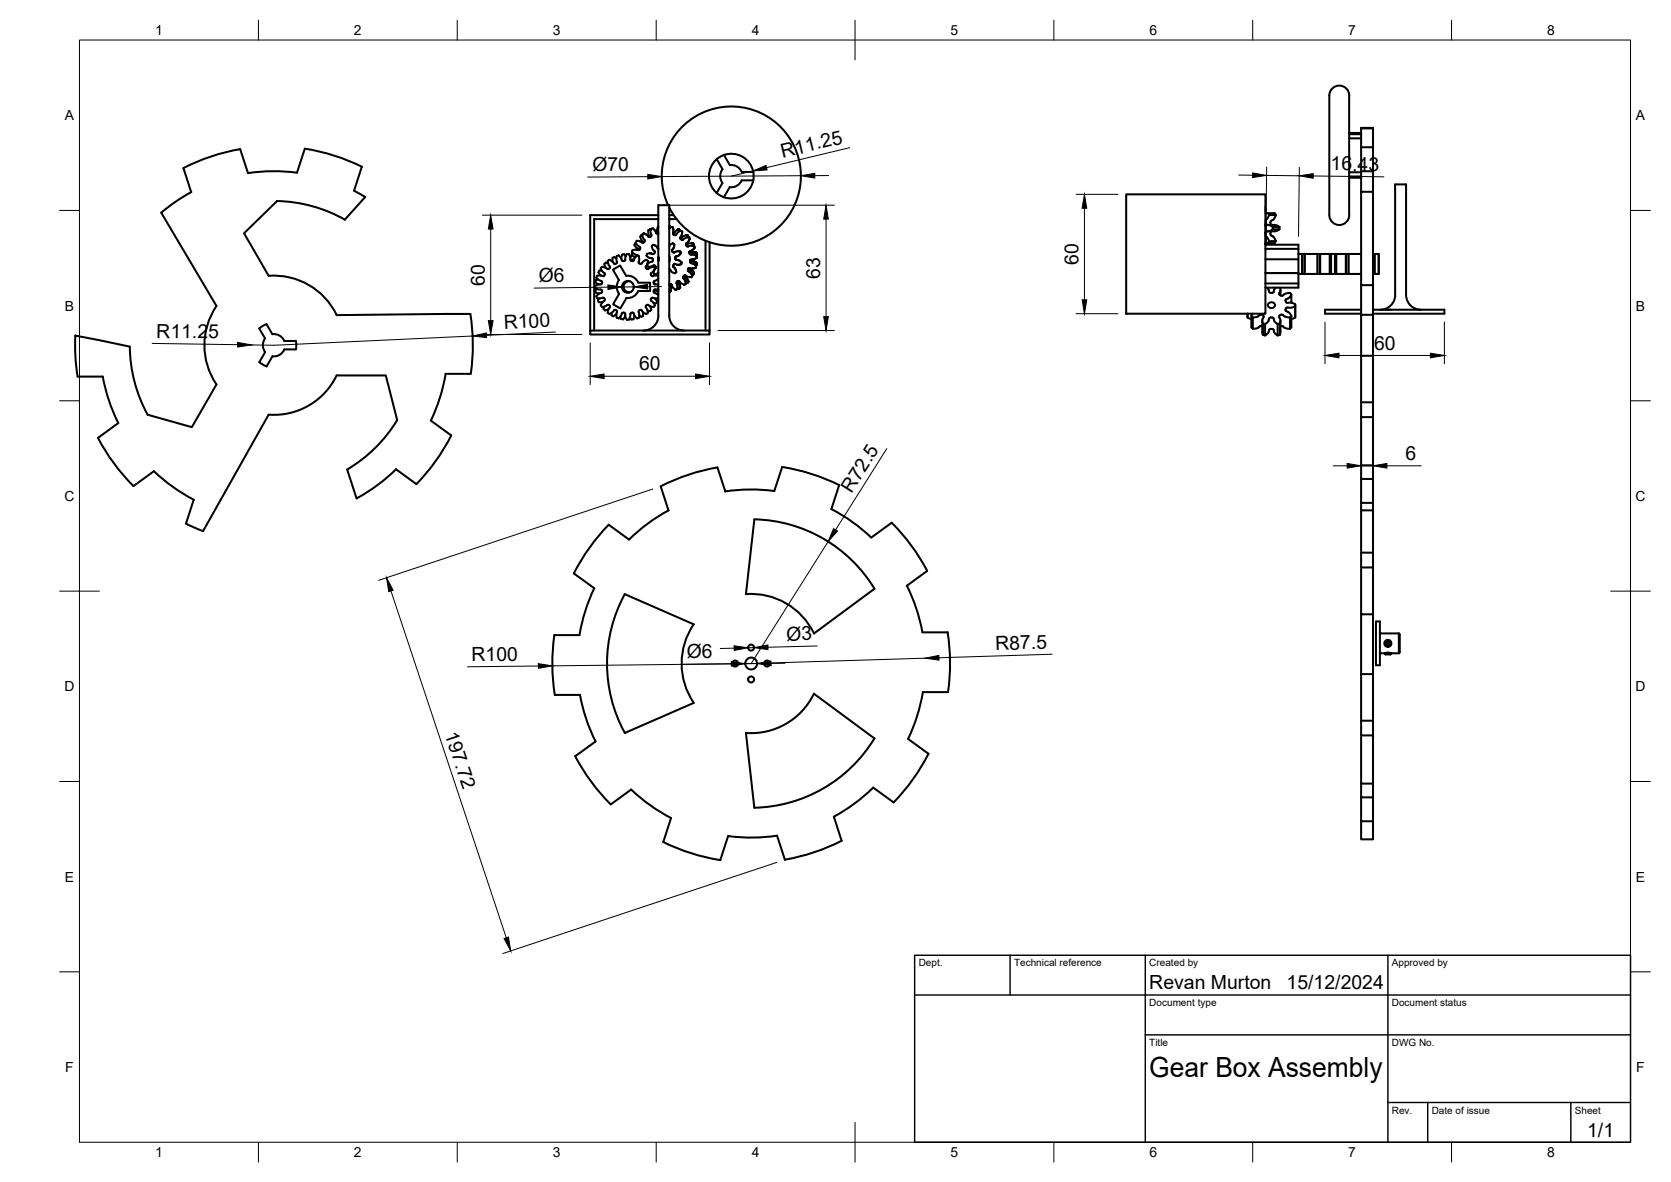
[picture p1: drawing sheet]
<svg xmlns="http://www.w3.org/2000/svg" width="420mm" height="297mm" viewBox="0 0 420 297" stroke-linecap="round" stroke-linejoin="round" font-family="sans-serif">
<!-- layer: Visible -->
<g fill="none" stroke="#000" stroke-width=".51">
<path d="M76.6 37.4l-1.9 6M76.7 37.4a50 50 0 0 1 14.3 4.5M180.2 40l1.5 2.5M180.2 40a5.6 5.6 0 0 0 0 8.5M182 39l1.5 2.5a2.8 2.8 0 0 1 3 1.7h2.9M182 38.9l-1.8 1.1M182 38.9a5.6 5.6 0 0 1 7.4 4.3M335.2 22.1a2.57 2.57 0 0 1 2.9-.1 2.57 2.57 0 0 1 1.1 2.7v28.3a2.66 2.66 0 0 1-.9 3 2.66 2.66 0 0 1-3.1 0 4.8 4.8 0 0 1-1-4v-26.9a3.7 3.7 0 0 1 1-3zM339.2 34.8h3M339.2 33.7h3M339.2 33.4h3M342.2 37h3"/>
<path d="M342.2 32.3h3M74.7 43.4a43.9 43.9 0 0 0-12.3 .1l-2-6a50 50 0 0 0-14.3 4.7l2 6.1-3.9 2.4-3.7 2.7 13.9 23.5a17.6 17.6 0 0 0 0 19.7l-6.2 10.7-11.1-3.1a36.8 36.8 0 0 1-4.5-17.1l-13.7-2.8M89 47.9l2.8 1.6-5.1 5.7a36 36 0 0 0-17-4.7l-8.3 8.1 6.1 10.7M91 41.9l-2 6M161 59.5l.8 1.5M161.3 59.1h.2zM161.3 59.1l-.3 .4M161.4 59.1h.1M161.4 59l.7 1.4v.3M161.8 58.6l1.2 .8zM161.9 58.6l-.4 .3M163.3 59.3v.3l-.2-.2"/>
<path d="M163.4 57.6l.2 .1M163.5 57.6l.1 .1M163.5 57.6h.1M163.5 57.6l-.5 .3v.7l.3 .7M163.6 57.6l.1 1.3a.45 .45 0 0 1-.1 .5 .45 .45 0 0 1-.6 0M164.1 57.4l-.5 .1M165 58.5l-.9-1.1 .9 1.1M165 58.5l.2 .2h.3M165 58.5l.3 .2M165.3 58.4l-.1 .3M165.5 55.1h-16.1v28M165.5 54.1h-17.1v29"/>
<path d="M165.6 57l-.4 .6v.8M168 51.6a17.5 17.5 0 0 1 16.7-24.8 17.5 17.5 0 0 1 14.3 26.3 17.5 17.5 0 0 1-29.9 .5l-.8-1.4M168.3 55.1h1.8M168.3 54.1h1.1M168.3 56.9l.2 .1M168.5 57l.1 .1zM169.2 57.2l.1 .6-.1 .8zM169.2 57.1l-.5-.1-.4 .5M169.2 58.6l.1 .3 .4 .2M169.5 58.7l-.2 .2M169.7 59.1h.1M170.5 57.6l-1 1.1"/>
<path d="M170.5 57.6h.1M170.5 57.6l.5 .3M170.9 57.9l.1 .1M170.9 57.9v.1zM171 57.9v.1M171.1 59.9h.1M171.1 58l-1.2 1.1h-.3M171.1 58h.1M171.1 57.9l.4 .3M171.1 59.6v.3l.3 .3M171.5 58.2l-.4 1.4zM172.6 59.1l-1.5 .8"/>
<path d="M172.6 59.1h.1M172.6 59.1l.4 .3-.4-.3M173 59.4l-.1 .2M173 59.4v.2zM173.4 60l-.8 1.2M173.4 60l-.3-.4-1.4 .7-.3-.1M181.7 42.5a2.8 2.8 0 0 0 0 3.5l-1.5 2.5M189.4 45.3h-2.9a2.8 2.8 0 0 1-3 1.7l-1.5 2.6M189.4 45.3a5.6 5.6 0 0 1-9.2 3.2M189.4 43.2v2.1M283.2 48.8h35v30h-35zM318.2 55.4l.4-.4 .5-1h1.7l-.6 1.2-.7 .4-.1 .4"/>
<path d="M318.2 53.6h2.3l.3 .4M318.2 52v1.1M318.2 59l.1 2.3M318.2 56.6l.1 1.9M318.2 58.6l.1 .4M318.2 56.3l.1 .3M318.2 58.4h.1M318.3 58.4v1l.5 .5 .3 .7h1.7l-.6-1.1-.7-.5-.1-.3M318.3 58l.7 .1a4.7 4.7 0 0 1 2.7-.5l-.9 .5h-2M318.3 55.5v1.1l.6-.1 1.1 .5h1.7l-.9-.4-2-.1M318.3 58.4v.2zM318.3 56.3v1"/>
<path d="M318.3 58.4v.2M318.3 55.6v.4M318.8 53.6l.3 .4M319.4 56l.2 .5M319.6 58.1l-.2 .5M320 57v.6M321.7 57v.6M339.2 43.3h3M339.2 44.4h3M339.2 44.7h3M342.2 48.2v-16.1h3v47M342.2 43h3"/>
<path d="M345.2 48.2h-3v23.5h3M67.6 69.3a17.5 17.5 0 0 1 17 9.9l33.7-.3a50 50 0 0 1 .1 15h-6.4M149.7 70.9l.9 .6M149.7 73.5l1 .3M149.9 69.8l1.1 .8a.46 .46 0 0 1 .4 .4 .46 .46 0 0 1-.4 .5M150 74.4l.1 .5 .6 .1 1-.2 .2 .2M150.1 69.3l-.1 .5M150.2 72.7l-.6 .3 .1 .5M150.4 75.5l.2 .4h1M150.4 70.3l-.6 .1-.1 .5M150.5 68.5l.6 .8M150.7 68h.6"/>
<path d="M150.7 68l-.2 .5M150.7 75l-.4 .5M151 71.5l-1.4 .3a1.02 1.02 0 0 0 1.4 1M151 72.7l.3 .2 .1 .3M151.3 67l1.5 .6 .5-.2M151.4 67a1 1 0 0 0 .5 1.6 .45 .45 0 0 1 .1 .6 .45 .45 0 0 1-.6 .1h-1.3M151.4 73.3l-.1 .2-.6 .3-.8 .6M151.9 66.4l.4 .9M152 75l.1 .5-.5 .4-.6 .8a1.1 1.1 0 0 0 1.8-.1l.3 .1M152 77l-.3 .6 .4 .4 1-.4M152.8 78.6l.4 .3M152.9 66.2l-.6-.2-.3 .3"/>
<path d="M153.1 76.6l.3 .5-.4 .6-.2 .9M153.2 78.9l1.1-.7a.45 .45 0 0 1 .6-.3 .45 .45 0 0 1 .2 .7l-.1 1.3M153.2 65.3l-.4 .3 .2 1 .4 .5-.1 .3M153.8 78.6v.7l.4 .2M154.5 64.6l.5 .4M154.5 64.6l-.5 .2 .1 1.1M155 78.8l-.8 .7M155 64.4l.1 1.2a.45 .45 0 0 1-.2 .6 .45 .45 0 0 1-.6-.2l-1.1-.7M155.1 79.8l.5 .2 .7-1a.45 .45 0 0 1 .5-.4 .45 .45 0 0 1 .4 .5l.4 1.3 .5-.1M156 79.6l.2 .6M157 63.9l.3 .6M157 63.9l-.5 .1-.3 1"/>
<path d="M157.2 79.4l-.5 .9M158.1 63.9l.4 .9a.57 .57 0 0 0 .1 .7 .57 .57 0 0 0 .7 0l.2-.6 .7-.7 .5 .1M158.1 63.8h-.5l-.4 1a.57 .57 0 0 1 0 .6 .57 .57 0 0 1-.7 .2l-.9-1.4-.5 .1M158.4 79.8l.3 .5M158.4 70.7a1.37 1.37 0 0 0-1.6 1.6 1.37 1.37 0 0 0 2 1M158.9 64.1l-.4 .7M158.9 63.6l-.1 .5 .9 .6M159 63.5l-.1 .1M159.5 65.1l-.8 .3v.2M159.5 79.2l-.2 1-.5 .1M159.5 61.6l1.1 1M159.7 61.1h.2"/>
<path d="M159.8 61.1l-.3 .5M159.9 62.7l.6 .1M160.1 60.5l1.4 .4zM160.1 60.5l-.3 .5 .6 .8a.58 .58 0 0 1 .6 .3 .58 .58 0 0 1-.2 .7h-.3M160.5 73.2l3-.1v-2.1h-3a2.77 2.77 0 0 0-3.1-1.7l-1.5-2.6-1.8 1.1 1.5 2.6a2.86 2.86 0 0 0 .1 3.4M160.5 62.8l-1.5 .1-.1 .5 1.5 .8M160.5 73.1a2.87 2.87 0 0 1-3 1.8l-1.5 2.6-1.8-1 1.4-2.7M160.5 62.8l.1 .1M160.6 62.6l.2 .2M160.7 64.4v1.2a.44 .44 0 0 0 .1 .6 .44 .44 0 0 0 .6-.2l1.1-.7M160.7 79.8l-.6 .2-.7-1a.44 .44 0 0 0-.5-.4 .44 .44 0 0 0-.4 .5l-.4 1.3M160.7 79.2l.5 .4"/>
<path d="M161.6 78.4l.1 1M161.7 79.4l-.4 .2M161.9 60.9h-.4l.2 .1M162.1 60.7l-.2 .2M162.4 77.3l.5 1.3M162.4 66.9v.5M162.5 78.9l-1.1-.7a.44 .44 0 0 0-.6-.2 .44 .44 0 0 0-.1 .6v1.3M162.5 65.3l.4 .3-.5 1.3M162.6 76.6l-.3 .4 .1 .3M162.6 63.8l.9-.2 .6 .2M162.7 63.8l-.2 .4 .2 .2 .5 .4 .7 .1a.52 .52 0 0 1 0 .9l-.6 .2-.6 .6M162.7 66.6l.2 .4h.3h.5l.6-.3"/>
<path d="M162.8 78l.6 .2M162.9 78.6l-.4 .3M163.4 76.9l.4 1M163.4 63.6l.7 .2M163.7 75.2v.3l1 1.2-.3 .5-1-.3-.5-.3-.3 .1M163.7 69l.1 .2M163.8 69.2l.2 .2 1.5-.1M163.8 77.8l-.4 .4M163.8 75l-.1 .2M163.9 61.8l.2 .8 .5 .5M164.1 63.8l.1 .1M164.2 61.5l.8 .4 .4 .5-.4-.5z"/>
<path d="M164.2 61.5l-.3 .3M164.3 66.7l.4 .1M164.3 66.7l-.9 .4M164.3 73.3l.1 .2 1.1 .7M164.4 67l-1.5 .6-.5-.2M164.4 71.1l.1 .1M164.4 67l.3 .5-.6 .8-.4 .4v.3M164.4 68.8l.4 .2M164.5 66.7h-.2M164.5 63.7l-.4 .1M164.5 71.2l.2 .2M164.6 75l.7 .7-.3 .5h-.6"/>
<path d="M164.6 63.1l.1 .2-.2 .4M164.7 72.8v.2M164.7 71.3l-.2 .1M164.7 71.5l.8 .1M164.7 66.8l.3 .5-.5 .7-.1 .8M164.7 73l.5 .1M164.8 69l.7-.5zM165.4 73v.2M165.4 62.4l.1 .1M165.5 73.2h.1M165.5 79.3v-27.7h2.8v27.7a3.8 3.8 0 0 0 3.7 3.8M165.5 74.9l-1.5-.1-.2 .2"/>
<path d="M165.5 72.6l-.9 .2-.3 .4M165.5 70l-.5 .5a.51 .51 0 0 0-.6 .4 .51 .51 0 0 0 .3 .6M165.5 72.8l-.3 .4zM165.5 73.9l-.2 .1M165.5 64.8v.5M165.5 79.3a3.8 3.8 0 0 1-3.7 3.8M165.6 65.5v-.8l-.1 .8M165.6 64.8v.6M165.6 64.6v1M168.3 67.6l.1 .1a1.19 1.19 0 0 0 1.5 .8l.1-.1M168.3 71.5h.1M168.3 73.2h.3z"/>
<path d="M168.3 64.4l.2 .7-.2 .7M168.6 73.2h-.3M168.6 71.5l.4 .2M168.6 71.5h-.3M168.7 71.4l-.1 .1M168.7 71.8l-.1 1.4M168.7 71.8l-.2 1.4M168.7 71.8l-.1 1.4 .2-1.3M168.7 71.8l.1 .1M168.8 71.9l-.2 1.3M168.8 71.5l-.1 .2zM168.9 71.7l.9 1.1"/>
<path d="M169 62.8v.2l.2 .4M169.2 63.4l.2 .1M169.3 66.7l.1 .4zM169.4 67.1l.4 .5 .2 .8-.2-.8zM169.4 66.5l-.1 .2M169.5 61.4l-.1 .8-.4 .6 .4-.6zM169.5 61.4l-.4-.2-.8 .6M169.7 66.3l-.3 .2M169.8 65l.1 .3 .8 .1 .7 .6M169.8 64.8v.2M169.8 66.4l.6 .2 .9-.2M169.8 66.3l-.4 .2"/>
<path d="M170.1 71.2l.2 1.5zM170.3 70.8l-.1 .4M170.3 72.6l-.5 .2M170.3 72.4l.2 .2M170.5 70.6l.4 .1M170.5 63.1l.5 .1-.8-.1-.7 .4-.3-.1M170.5 70.6l-.4 .3v.3M170.5 72.6h.1M170.7 70.6v.3M170.7 70.6h-.2M170.7 70.9l.3 1.4M170.9 70.7l1.2 .9"/>
<path d="M171 72.3l-.5 .2M171.1 63.2l.1 .4M171.2 63.6l-.6 .6-.7 .3-.1 .3M171.3 66.4l-.8 .2M171.4 60.2l.2 .1M171.4 65.9l-.1 .5M171.8 69.5v.3l.7 1.4M172 69.3l-.1 .2M172 69.3l.3-.1 .5 .3 1 .2M172 69.3l.2-.1 .1 .3M172.2 69.2l.1 .3zM172.3 69.5l.7 1.2-.3 .4"/>
<path d="M172.3 69.5l.7 1.2M172.4 71l.3 .1M172.5 71.2h.1M172.5 71.2l-.4 .4M172.5 61.4l.1 .1M172.6 61.2l-.1 .2 .2 .4M172.7 61.8l.2 .2M173 70.7h.1M173 70.7l-.4 .4M173.1 67.5l-.1 .4 .1 .3M173.1 68.2l1 1zM173.2 67.4l.2 .2"/>
<path d="M173.4 67.3l-.3 .2M173.4 63.3l.2 .1zM173.4 63.3l.3 .1M173.4 67.6l1.1 1M173.4 67.6l.2 .1M173.4 63.7l.2 .3 1.6 .2M173.4 63.7l.3 .3M173.5 67.4l1.4-.1-.9 .2M173.5 67.4l-.4 .1M173.5 65.8l.3 .3M173.5 67.7l1 .9M173.6 63.1l-.3 .2 .1 .4"/>
<path d="M173.6 67.7l.9 .9M173.6 65.3l.3 .2M173.6 65.4l.3 .1M173.6 63.4l1.5 .1M173.8 66.1l1.2 .7zM173.8 69.7h.1M173.8 65.2l-.3 .3M173.8 65.5l1.4 .6M173.8 65.5l1.4 .6-1.2-.6M173.9 65.5l1.3 .6M173.9 65.5h.2M174 63.9l1.2 .3"/>
<path d="M174 69.1h.2h-.1M174 61.7l.5 .1M174 63.3h.1M174 63.3l1.1 .2M174 65.5l1.2 .6M174 61.1h.2M174 69.1h.1M174.1 63.3l1 .2 .1 .5M174.1 61.1h.1M174.1 65.5l1.1 .6M174.1 69.2l-.3 .5M174.2 61.1l-1.7 .3"/>
<path d="M174.2 69.1h-.2M174.2 61.1l.2 .5M174.2 61.1l.3 .5M174.4 61.6l-.1 .1zM174.5 61.6l-.2 .1zM174.5 68.6l-.3 .4 .3-.4M174.5 61.8l-1.6 .2-.2-.2M174.5 61.7l.2 .5M174.7 62.2l-1.2 .9M175 64.2l.2-.1zM175 66.8l-.1 .5M175.1 63.5l.1 .5"/>
<path d="M175.1 66.6l-.2 .1M175.2 64.2v.6M175.2 66.1l-.1 .5M175.2 64.1l-.2 .1M175.2 64.8l-.9 .4a.55 .55 0 0 0-.7 .1 .55 .55 0 0 0 0 .7l.2 .1M175.2 64.8l-1.2 .4M177.4 60.5v22.6M178.4 60.9v22.2M313.7 79.8v-1v1l.9 .4M314.7 79.4l.3 .4M315 78.8l-.4 .6v2.9M316.8 79.1l-.7 .5-1.1 .2v2.8l1.1-.1 .7-.5"/>
<path d="M317.3 79.1h-.5M317.3 79.1l.3 .2M317.6 79.3l.2 .2-.4 .9 .1 .9M318.2 61.5h8.3v7.1M318.2 61.3l.1 .2M318.2 71.2h8.3M318.2 68.6h8.3M318.2 65.2h8.3M318.2 62.5h8.3M318.3 61.1v.3zM318.3 61.5h.1M318.3 61.1v.2z"/>
<path d="M318.3 61.1v.2M318.3 61.3v.2M318.6 72.3l.3 .4 .2 .6M319.1 76.2a.79 .79 0 0 1 1.2-.1 .79 .79 0 0 1-.3 1.3 .78 .78 0 0 1-1-.2 .78 .78 0 0 1 .1-1zM319.1 73.3l.2 .3h.6M319.1 60.6l-.3 .5M319.9 79.8h.2a2.42 2.42 0 0 0 1.1 1.6v2.9l-.7-.7-.3-.8-.3-.2M319.9 79.8h-.6l-.2 .3M320.3 73.3l-.4 .3M320.8 72.3l-.4 .4-.1 .6M320.8 60.6l-.3 .5h-2.2M321.6 79.7l.3 .7-.1 3.8 .2-.8v-2.9"/>
<path d="M321.6 73.7v.3l.4 .3M321.9 72.3v.8l-.3 .6M322 72.8v1.4M322 79.1h.6M322 79.1l-.4 .3v.3M322.6 79.1l.6 .5 1.2 .2M322.6 74.2l-.6 .1M324.4 79.8v2.8l-1.2-.1-.6-.5M324.7 76.1v-2.1l-.6 .8-.7 .4a.55 .55 0 0 0-.1 .6 .55 .55 0 0 0 .5 .3h1.2l.7 .4v.4M324.7 79.4l-.3 .4M324.7 74l-.3-.4-.8 .1-1 .6M325.7 76.9l-1 .4h-.9a.54 .54 0 0 0-.5 .3 .54 .54 0 0 0 .1 .6l.7 .4 .6 .8v2.9"/>
<path d="M325.7 76.9v2.9l-1 .4M325.7 76.7v3.1M326.5 68.6v3.7h-8.3M326.5 63.8h.9M326.5 68.8h.9M327.4 63.8h.1M327.4 63.8v5M328.1 63.8h-.6v5h-.1M331.2 63.8h-3.1v5h-.6M331.8 63.8h-.6v5h-3.1M331.8 68.8h.2M332 68.8h2.3"/>
<path d="M332 63.8h2.3M332 63.8h-.2v5h-.6M332 63.8v5M334.3 63.8h.4v5h-.4zM334.7 63.8h1M336 68.8h2.4M336 63.8h-.3v5h-1M338.4 63.8h-2.4v5h-.3M338.4 63.8h.1M338.4 63.8v5M339.1 68.8h3.1M339.1 63.8h-.6v5h-.1"/>
<path d="M342.2 63.8h-3.1v5h-.6M342.2 71.7v7.4M342.2 77.8h-9v1h9M345.2 79.1v49.2M345.2 79.1h-3v49.2M345.2 77.8h18v1h-18M345.2 68.8h.2M345.2 63.8h.2M345.4 63.8h.3v5h-.3zM345.7 68.8h1M345.7 63.8h1v5M346.7 63.8v5"/>
<path d="M348.3 77.8h1.5M350.8 74.1v-27.8h2.7v27.8M350.8 74.1a3.8 3.8 0 0 1-3.7 3.7M353.5 74.1a3.8 3.8 0 0 0 3.8 3.7M18.9 84.3l.1 5.2 .5 5.1M19.5 94.6h6.3M25.8 94.6a43.7 43.7 0 0 0 3.9 11.7l-5.1 3.8a50.8 50.8 0 0 0 9 12.1l5.1-3.8M65.2 91l1.9 1.1M66.7 88.5l-1.5 2.5M66.7 85a2.8 2.8 0 0 0 0 3.5M68.5 84l-1.5-2.5-.7 .3-1.1 .7 1.4 2.5M68.5 84a2.8 2.8 0 0 1 3 1.7h2.9"/>
<path d="M74.4 85.7v2.1h-2.9a2.79 2.79 0 0 1-3 1.7l-1.5 2.6M112.1 93.9a43.7 43.7 0 0 1-3.8 11.8M148.4 83.1h30v1h-30zM156.2 80.2l.5 .1M314.7 82.3l.3 .3M316.8 82h.6M317.4 80.5l.1 3.7v-2.9M317.6 81.3l.5 .1M317.6 84.2l.5 .1M319.1 80.1l-.2 .7-.8 .6v2.9l.8-.7 .2-.7M319.9 82.7h-.6l-.2 .2M321.8 81.3l-.5 .1"/>
<path d="M321.8 84.2l-.5 .1M322.6 82h-.6M324.7 82.3l-.3 .3M342.2 89.4h3M38.7 118.4a43.8 43.8 0 0 0 10 7.2l-1.9 6 4.3 1.9M67.5 104.2l-16.4 29.3M67.6 104.2a17.5 17.5 0 0 0 17-9.9h12.4l2.9 11.3a36.1 36.1 0 0 1-12.6 12.4l2.4 7.3M108.3 105.7l5.2 3.7a50 50 0 0 1-8.8 12.3M196.7 117.3a50 50 0 0 1 14.3 4.6M196.7 117.4l-2 6a43.7 43.7 0 0 0-12.3 .1l-2-6a50 50 0 0 0-14.3 4.7M342.2 116.9h3M342.2 104.8h3"/>
<path d="M342.2 101.1h3M104.7 121.7l-5.1-3.8a43.8 43.8 0 0 1-9.9 7.3M166.1 122.2l2 6.1M168.1 128.3a43.4 43.4 0 0 0-9.9 7.3l-5.1-3.7a50 50 0 0 0-8.8 12.2M209 127.9a43.8 43.8 0 0 1 10.1 7.2l5.1-3.7a49.3 49.3 0 0 1 8.9 12.1l-5.1 3.7M211 121.9l-2 6M342.2 138.9v3.7h3v11.8M342.2 128.3v10.6h3v3.7M342.2 128.3h3M342.2 126.4h3M342.2 120.4h3M345.2 128.3v10.6"/>
<path d="M144.3 144.1l5.1 3.7M145.7 159.6h-6.3a50.5 50.5 0 0 0 .1 15h6.3a43.5 43.5 0 0 0 4 11.7l-5.2 3.7a50 50 0 0 0 9 12.1l5.1-3.7M149.4 147.8a43.7 43.7 0 0 0-3.7 11.8M157.1 149.3l17.3 7.6a17.5 17.5 0 0 0 0 19.7l-17.3 7.6a36.3 36.3 0 0 1 0-34.9zM204.7 159.2a17.5 17.5 0 0 0-17.1-9.9l2.1-18.8a36.2 36.2 0 0 1 30.2 17.4l-15.2 11.3M228 147.2a43.7 43.7 0 0 1 3.9 11.7M231.9 158.9h6.4M238.3 158.9a50 50 0 0 1 .1 15h-6.3M342.2 154.4v15h3v11.7M342.2 142.6v11.8h3v15M346 156.2h1v11h-1zM347 159l.1 .2h4.6"/>
<path d="M351.7 159.2v5M351.7 159.2l.3 .2v2.7a2.91 2.91 0 0 1-.3 2.1M232 173.9a43.7 43.7 0 0 1-3.7 11.8l5.2 3.7a50.8 50.8 0 0 1-8.8 12.2l-5.1-3.7M342.2 169.4v11.7h3v3.7M348.2 164.2h.1M348.2 164.2l.2 .1M348.3 161.5a.75 .75 0 0 1 1.1-.5 .75 .75 0 0 1 .1 1.2 .75 .75 0 0 1-1.2-.2M348.3 161.5l.1 .2M348.3 161.5v.5M348.3 164.4l1.3 .1M348.4 164.3h.1M348.4 164.3l-.1 .1"/>
<path d="M348.4 164.1l-.2 .1M348.6 161.2l-.2 .5M348.6 161.2a.67 .67 0 0 1 1 .3 .67 .67 0 0 1-.4 .9 .67 .67 0 0 1-.9-.4M348.6 161.2a.6 .6 0 0 1 .9 .2 .6 .6 0 0 1-.3 .8 .6 .6 0 0 1-.8-.4M348.7 162.1h.5M348.7 162.1a.4 .4 0 0 1 0-.6 .4 .4 0 0 1 .6 0 .4 .4 0 0 1-.1 .6M349.1 164l-.6 .1M349.2 162a.43 .43 0 0 0 .1-.6 .43 .43 0 0 0-.6 0 .43 .43 0 0 0 .1 .6M349.2 162h-.4M349.5 164.2l-1.1 .1M349.5 164.1l-1.3 .1M349.5 164.2h.1"/>
<path d="M349.5 164.2l.2 .1M349.6 164.4v.1M349.6 164.1l-1.4 .1M349.7 164.3h.1M349.6 164.3l-1.3 .1M349.7 164.1l-.2 .1M349.7 164.1h.1M349.7 164.3l-.1 .2M351.7 164.2l-2.8-.2-1.8 .2-.1 .1M158.7 198.4a43.8 43.8 0 0 0 10 7.2M187.6 184.2a17.5 17.5 0 0 0 17.1-9.9l15.2 11.3a36.3 36.3 0 0 1-30.2 17.4M187.6 184.2l2.1 18.8"/>
<path d="M219.6 197.9a43.8 43.8 0 0 1-9.9 7.3M342.2 196.9v3.5h3v6M342.2 184.8v12.1h3v3.5M342.2 181.1v3.7h3v12.1M168.7 205.6l-1.9 6a50 50 0 0 0 14.3 4.5l2-6M209.7 205.3l1.9 6a50 50 0 0 1-14.2 4.7l-2-6a44.9 44.9 0 0 1-12.3 .1M342.2 206.4h3v4.5h-3zM342.2 200.4v6"/>
<circle cx="157.9" cy="72.1" r="1.49"/>
<circle cx="184.9" cy="166.7" r=".75"/>
<circle cx="188.9" cy="170.7" r=".75"/>
<circle cx="188.9" cy="162.7" r=".75"/>
<circle cx="188.9" cy="166.7" r="1.49"/>
<circle cx="192.9" cy="166.7" r=".75"/>
<circle cx="349" cy="161.7" r=".88"/>
<circle cx="349" cy="161.7" r=".37"/>
</g>
<g fill="#000">
<circle cx="170.5" cy="57.6" r=".25"/>
<circle cx="172.6" cy="59.1" r=".25"/>
<circle cx="173.1" cy="59.6" r=".25"/>
<circle cx="159.9" cy="62.7" r=".25"/>
<circle cx="163.4" cy="63.6" r=".25"/>
<circle cx="163.4" cy="67.1" r=".25"/>
<circle cx="169.8" cy="72.8" r=".25"/>
<circle cx="170.5" cy="63.1" r=".25"/>
<circle cx="170.5" cy="66.6" r=".25"/>
<circle cx="170.5" cy="72.6" r=".25"/>
<circle cx="172.6" cy="71.1" r=".25"/>
<circle cx="172.7" cy="71.1" r=".25"/>
<circle cx="173" cy="70.7" r=".25"/>
<circle cx="174" cy="63.9" r=".25"/>
<circle cx="174" cy="65.2" r=".25"/>
<circle cx="174" cy="67.5" r=".25"/>
<circle cx="174" cy="61.7" r=".25"/>
<circle cx="174" cy="63.3" r=".25"/>
<circle cx="174" cy="61.1" r=".25"/>
<circle cx="174" cy="69.1" r=".25"/>
<circle cx="174.1" cy="61.1" r=".25"/>
<circle cx="174.1" cy="63.3" r=".25"/>
<circle cx="174.1" cy="69.1" r=".25"/>
<circle cx="318.3" cy="61.3" r=".25"/>
</g>
<!-- layer: BORDER -->
<g fill="none" stroke="#000" stroke-width=".25">
<path d="M20 10.1h390v276.9h-390zM65 5.1v5M115 5.1v5M165 5.1v5M215 5.1v10M265 5.1v5M315 5.1v5M365 5.1v5M15 52.9h5M410 52.9h5M15 100.7h5M410 100.7h5"/>
<path d="M15 148.6h10M405 148.6h10M15 196.4h5M410 196.4h5M15 244.2h5M410 244.2h5M65 287v5M115 287v5M165 287v5M215 282.1v9.9M265 287v5M315 287v5"/>
<path d="M365 287v5"/>
</g>
<!-- layer: TITLEBLOCK -->
<path d="M230 240.1h180v46.9h-180zM230 250h180M254 240.1v9.9M288 240.1v46.9M349 240.1v46.9M288 260.1h122M349 277.1h61M359 277.1v9.9M395 277.1v9.9" fill="none" stroke="#000" stroke-width=".36"/>
<!-- layer: FD_Dimensions -->
<g fill="none" stroke="#000" stroke-width=".25">
<path d="M213.6 37.1l-20.9 5M121.3 54.1h25M123.4 57.6v23M162.9 44.4l-15.1 .1M167.6 51.6h42.2M189.3 43l-5.4 1.3M201.4 44.2l-35 .2M207.7 55.1v24.5M208.4 44.1h-3.5M270.6 48.8h10.5M272.7 52.3v23M311.5 44h3.5"/>
<path d="M318.5 44.1l8.2 .1M318.5 42l-.2 17.3M326.7 42.1l-.2 17.3M330.2 44.2l17.8 .2M152.8 72.2l-18.5 .2M159.3 72.1h-2.9M166.3 72l-3.4 .1M270.6 78.8h10.5M38.3 86.3l21.5 .3M118.8 84.4l-49.9 2.4-5.7-.1M121.3 84.1h25M139.7 83.4l-17.4 .9"/>
<path d="M148.4 86.2v10.5M151.9 94.6h23M178.4 86.2v10.5M180.5 83.1h29.3M333.2 80.9v10.5M336.7 89.3h23M363.2 80.9v10.5M223 112.7l-12.9 20.5M335.2 117.1h3.5M342.2 119v.2M342.2 117.1h3M345.2 119v.2"/>
<path d="M348.7 117.1h8.6M164.1 122.9l-68.9 22.9M208.2 136.1l-19.3 30.7M98.3 148.5l29 87.2M135.4 167.4l-17.8 .2M184.6 162.9l-3.5 .1M188.9 166.8l-50 .5M189.6 162.8h-1.5M190.4 166.8h-3M197.4 166.7h-3.5M205.5 162.3l-12.4 .4M232.6 165.4l-43.7 1.4"/>
<path d="M264.6 164.4l-28.5 .9M195.3 216.7l-68.9 22.9"/>
</g>
<g fill="#000" stroke="#000" stroke-width=".25">
<path d="M123.4 54.1l.6 3.5h-1.2zM162.9 43.8l3.5 .6-3.5 .6zM189.3 43l3.3-1.4 .3 1.1zM201.4 44.2l3.5-.6v1.1zM207.7 51.6l.6 3.5h-1.2zM272.7 48.8l.6 3.5h-1.2zM315 43.5l3.5 .6-3.5 .5zM326.7 44.2l3.5-.6v1.2zM152.8 71.6l3.6 .5-3.5 .7zM159.3 72.1l3.5-.6 .1 1.1zM207.1 79.6h1.2l-.6 3.5zM272.1 75.3h1.2l-.6 3.5z"/>
<path d="M59.8 86l3.4 .7-3.4 .5zM118.8 84.4l3.5-.7v1.1zM122.8 80.6h1.2l-.6 3.5zM148.4 94.6l3.5-.6v1.2zM174.9 94l3.5 .6-3.5 .6zM333.2 89.3l3.5-.5v1.1zM359.7 88.8l3.5 .5-3.5 .6zM338.7 116.5l3.5 .6-3.5 .5zM345.2 117.1l3.5-.6v1.1zM209.6 132.8l1 .7-2.4 2.6zM97.2 145.2l1.6 3.1-1.1 .4zM135.4 166.8l3.5 .5-3.5 .6z"/>
<path d="M183.9 166.2l3.5 .6-3.5 .6zM184.6 162.3l3.5 .5-3.5 .7zM189.6 162.8l3.5-.7v1.1zM190.4 166.8l3.5-.7v1.2zM232.6 165.4l3.5-.7v1.2zM126.7 235.8l1.1-.3 .6 3.5z"/>
</g>
<text font-size="7" x="289" y="270.6">Gear Box Assembly</text>
<g font-size="4.9">
<text x="196.8" y="39.7" transform="rotate(-14 196.8 39.7)">R11.25</text>
<text x="148.9" y="42.9">Ø70</text>
<text x="334.6" y="42.8" transform="rotate(1 334.6 42.8)">16.43</text>
<text x="121.9" y="71.8" transform="rotate(-90 121.9 71.8)">60</text>
<text x="135.4" y="70.8" transform="rotate(-1 135.4 70.8)">Ø6</text>
<text x="206.2" y="70" transform="rotate(-90 206.2 70)">63</text>
<text x="271.2" y="66.5" transform="rotate(-90 271.2 66.5)">60</text>
<text x="126.8" y="82.6" transform="rotate(-3 126.8 82.6)">R100</text>
<text x="39.3" y="84.9" transform="rotate(1 39.3 84.9)">R11.25</text>
<text x="345.5" y="87.9">60</text>
<text x="160.7" y="93.1">60</text>
<text x="353.4" y="115.6">6</text>
<text x="214.1" y="124" transform="rotate(-58 214.1 124)">R72.5</text>
<text x="197.7" y="161" transform="rotate(-1 197.7 161)">Ø3</text>
<text x="118.6" y="166.1" transform="rotate(-1 118.6 166.1)">R100</text>
<text x="172.7" y="165.4" transform="rotate(-1 172.7 165.4)">Ø6</text>
<text x="250.3" y="163.4" transform="rotate(-2 250.3 163.4)">R87.5</text>
<text x="111.8" y="184.4" transform="rotate(72 111.8 184.4)">197.72</text>
<text x="289" y="248.5">Revan Murton</text>
<text x="323.5" y="248.5">15/12/2024</text>
<text x="399.1" y="285.7">1/1</text>
</g>
<g font-size="3.5">
<text x="39" y="8.8">1</text>
<text x="89" y="8.8">2</text>
<text x="139" y="8.8">3</text>
<text x="189" y="8.8">4</text>
<text x="239" y="8.8">5</text>
<text x="289" y="8.8">6</text>
<text x="339" y="8.8">7</text>
<text x="389" y="8.8">8</text>
<text x="16.3" y="30.2">A</text>
<text x="411.3" y="30.2">A</text>
<text x="16.3" y="78">B</text>
<text x="411.3" y="78">B</text>
<text x="16.2" y="125.9">C</text>
<text x="411.2" y="125.9">C</text>
<text x="16.2" y="173.7">D</text>
<text x="411.2" y="173.7">D</text>
<text x="16.3" y="221.6">E</text>
<text x="411.3" y="221.6">E</text>
<text x="16.4" y="269.4">F</text>
<text x="411.4" y="269.4">F</text>
<text x="39" y="290.8">1</text>
<text x="89" y="290.8">2</text>
<text x="139" y="290.8">3</text>
<text x="189" y="290.8">4</text>
<text x="239" y="290.8">5</text>
<text x="289" y="290.8">6</text>
<text x="339" y="290.8">7</text>
<text x="389" y="290.8">8</text>
</g>
<g font-size="2.5">
<text x="231" y="242.9">Dept.</text>
<text x="255" y="242.9">Technical reference</text>
<text x="289" y="242.9">Created by</text>
<text x="350" y="242.9">Approved by</text>
<text x="289" y="252.8">Document type</text>
<text x="350" y="252.8">Document status</text>
<text x="289" y="262.9">Title</text>
<text x="350" y="262.9">DWG No.</text>
<text x="350" y="279.9">Rev.</text>
<text x="360" y="279.9">Date of issue</text>
<text x="396" y="279.9">Sheet</text>
</g>
</svg>
